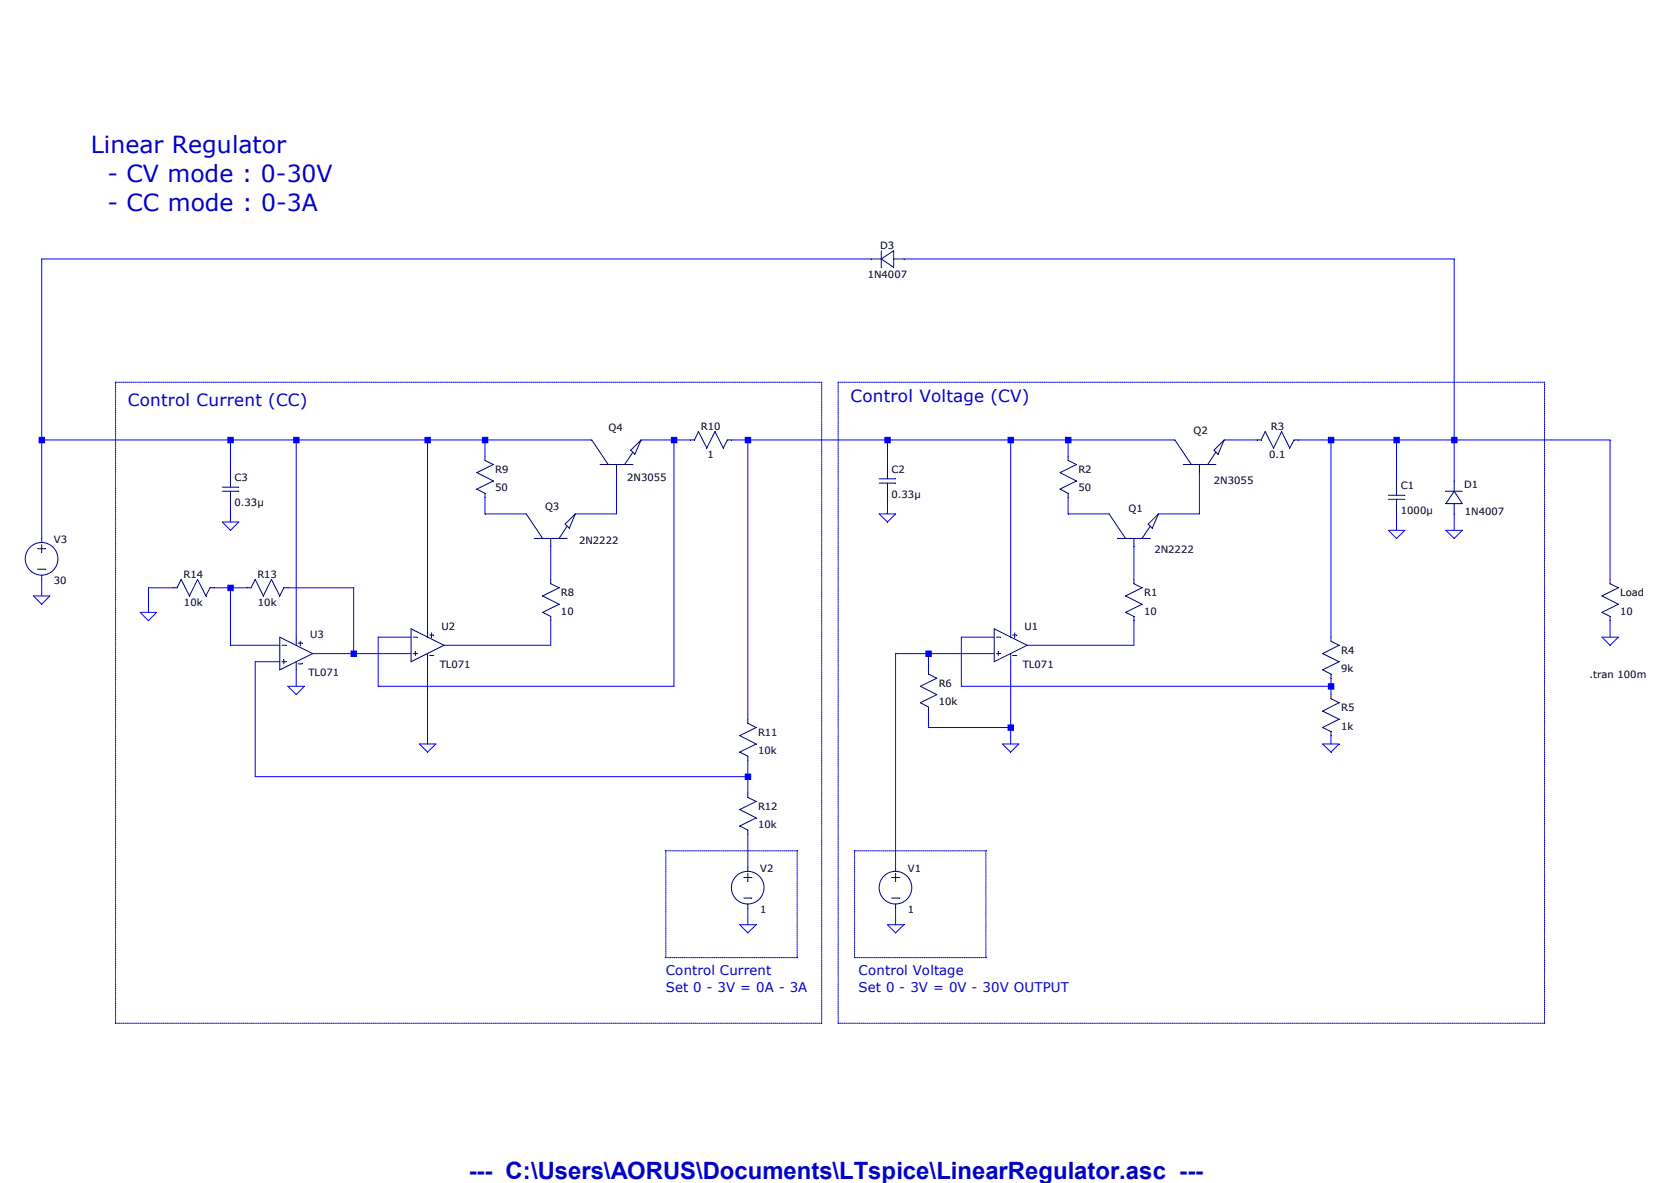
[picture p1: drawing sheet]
<svg xmlns="http://www.w3.org/2000/svg" width="297mm" height="210mm" viewBox="0 0 297 210" stroke-linecap="round" stroke-linejoin="round" font-family="sans-serif">
<path d="M204 93l.7 .8" fill="none" stroke="#00007f" stroke-width=".18"/>
<path d="M205.8 91.2l-1.8 1.8" fill="none" stroke="#00007f" stroke-width=".18"/>
<path d="M205.8 91.2l-1.1 2.6" fill="none" stroke="#00007f" stroke-width=".18"/>
<path d="M204.3 93.4l-1.4 2.2" fill="none" stroke="#00007f" stroke-width=".18"/>
<path d="M198.5 95.6h5.8" fill="none" stroke="#00007f" stroke-width=".18"/>
<path d="M197 91.2l2.9 4.4" fill="none" stroke="#00007f" stroke-width=".18"/>
<path d="M201.4 95.6v1.5" fill="none" stroke="#00007f" stroke-width=".18"/>
<path d="M201.4 109.4v.8" fill="none" stroke="#00007f" stroke-width=".18"/>
<path d="M199.9 108.7l1.5 .7" fill="none" stroke="#00007f" stroke-width=".18"/>
<path d="M202.9 107.3l-3 1.4" fill="none" stroke="#00007f" stroke-width=".18"/>
<path d="M199.9 105.8l3 1.5" fill="none" stroke="#00007f" stroke-width=".18"/>
<path d="M202.9 104.4l-3 1.4" fill="none" stroke="#00007f" stroke-width=".18"/>
<path d="M201.4 102.9v.7" fill="none" stroke="#00007f" stroke-width=".18"/>
<path d="M201.4 103.6l1.5 .8" fill="none" stroke="#00007f" stroke-width=".18"/>
<path d="M215.6 79.9l.8 .7" fill="none" stroke="#00007f" stroke-width=".18"/>
<path d="M217.5 78.1l-1.9 1.8" fill="none" stroke="#00007f" stroke-width=".18"/>
<path d="M217.5 78.1l-1.1 2.5" fill="none" stroke="#00007f" stroke-width=".18"/>
<path d="M216 80.3l-1.5 2.2" fill="none" stroke="#00007f" stroke-width=".18"/>
<path d="M210.2 82.5h5.8" fill="none" stroke="#00007f" stroke-width=".18"/>
<path d="M208.7 78.1l2.9 4.4" fill="none" stroke="#00007f" stroke-width=".18"/>
<path d="M213.1 82.5v1.4" fill="none" stroke="#00007f" stroke-width=".18"/>
<path d="M189.7 87.6v.7" fill="none" stroke="#00007f" stroke-width=".18"/>
<path d="M188.3 86.8l1.4 .8" fill="none" stroke="#00007f" stroke-width=".18"/>
<path d="M191.2 85.4l-2.9 1.4" fill="none" stroke="#00007f" stroke-width=".18"/>
<path d="M188.3 83.9l2.9 1.5" fill="none" stroke="#00007f" stroke-width=".18"/>
<path d="M191.2 82.5l-2.9 1.4" fill="none" stroke="#00007f" stroke-width=".18"/>
<path d="M189.7 81v.7" fill="none" stroke="#00007f" stroke-width=".18"/>
<path d="M189.7 81.7l1.5 .8" fill="none" stroke="#00007f" stroke-width=".18"/>
<path d="M223.3 78.1h.7" fill="none" stroke="#00007f" stroke-width=".18"/>
<path d="M224.7 76.6l-.7 1.5" fill="none" stroke="#00007f" stroke-width=".18"/>
<path d="M224.7 76.6l1.5 2.9" fill="none" stroke="#00007f" stroke-width=".18"/>
<path d="M227.7 76.6l-1.5 2.9" fill="none" stroke="#00007f" stroke-width=".18"/>
<path d="M227.7 76.6l1.4 2.9" fill="none" stroke="#00007f" stroke-width=".18"/>
<path d="M229.9 78.1h.7" fill="none" stroke="#00007f" stroke-width=".18"/>
<path d="M229.9 78.1l-.8 1.4" fill="none" stroke="#00007f" stroke-width=".18"/>
<path d="M236.4 119.7v.7" fill="none" stroke="#00007f" stroke-width=".18"/>
<path d="M234.9 118.9l1.5 .8" fill="none" stroke="#00007f" stroke-width=".18"/>
<path d="M237.9 117.5l-3 1.4" fill="none" stroke="#00007f" stroke-width=".18"/>
<path d="M234.9 116l3 1.5" fill="none" stroke="#00007f" stroke-width=".18"/>
<path d="M237.9 114.6l-3 1.4" fill="none" stroke="#00007f" stroke-width=".18"/>
<path d="M236.4 113.1v.7" fill="none" stroke="#00007f" stroke-width=".18"/>
<path d="M236.4 113.8l1.5 .8" fill="none" stroke="#00007f" stroke-width=".18"/>
<path d="M236.4 129.9v.7" fill="none" stroke="#00007f" stroke-width=".18"/>
<path d="M234.9 129.2l1.5 .7" fill="none" stroke="#00007f" stroke-width=".18"/>
<path d="M237.9 127.7l-3 1.5" fill="none" stroke="#00007f" stroke-width=".18"/>
<path d="M234.9 126.2l3 1.5" fill="none" stroke="#00007f" stroke-width=".18"/>
<path d="M237.9 124.8l-3 1.4" fill="none" stroke="#00007f" stroke-width=".18"/>
<path d="M236.4 123.3v.7" fill="none" stroke="#00007f" stroke-width=".18"/>
<path d="M236.4 124l1.5 .8" fill="none" stroke="#00007f" stroke-width=".18"/>
<path d="M158.4 155.8h1.5" fill="none" stroke="#00007f" stroke-width=".18"/>
<path d="M158.4 159.4h1.5" fill="none" stroke="#00007f" stroke-width=".18"/>
<path d="M159.1 155v1.5" fill="none" stroke="#00007f" stroke-width=".18"/>
<path d="M159.1 160.5v.7" fill="none" stroke="#00007f" stroke-width=".18"/>
<path d="M159.1 154v.7" fill="none" stroke="#00007f" stroke-width=".18"/>
<g fill="none" stroke="#00007f" stroke-width=".18">
<path d="M164.9 125.5v.7"/>
<circle cx="159.1" cy="157.6" r="2.9"/>
</g>
<path d="M163.5 124.8l1.4 .7" fill="none" stroke="#00007f" stroke-width=".18"/>
<path d="M166.4 123.3l-2.9 1.5" fill="none" stroke="#00007f" stroke-width=".18"/>
<path d="M163.5 121.8l2.9 1.5" fill="none" stroke="#00007f" stroke-width=".18"/>
<path d="M166.4 120.4l-2.9 1.4" fill="none" stroke="#00007f" stroke-width=".18"/>
<path d="M164.9 118.9v.8" fill="none" stroke="#00007f" stroke-width=".18"/>
<path d="M164.9 119.7l1.5 .7" fill="none" stroke="#00007f" stroke-width=".18"/>
<path d="M248.1 88.6v2.6" fill="none" stroke="#00007f" stroke-width=".18"/>
<path d="M248.1 85.4v2.5" fill="none" stroke="#00007f" stroke-width=".18"/>
<path d="M246.6 87.9h3" fill="none" stroke="#00007f" stroke-width=".18"/>
<path d="M246.6 88.6h3" fill="none" stroke="#00007f" stroke-width=".18"/>
<path d="M256.8 87.2h3" fill="none" stroke="#00007f" stroke-width=".18"/>
<path d="M256.8 89.4h3" fill="none" stroke="#00007f" stroke-width=".18"/>
<path d="M258.3 87.2l-1.5 2.2" fill="none" stroke="#00007f" stroke-width=".18"/>
<path d="M258.3 87.2l1.5 2.2" fill="none" stroke="#00007f" stroke-width=".18"/>
<path d="M258.3 89.4v1.8" fill="none" stroke="#00007f" stroke-width=".18"/>
<path d="M258.3 85.4v1.8" fill="none" stroke="#00007f" stroke-width=".18"/>
<path d="M286 109.4v.8" fill="none" stroke="#00007f" stroke-width=".18"/>
<path d="M284.6 108.7l1.4 .7" fill="none" stroke="#00007f" stroke-width=".18"/>
<path d="M287.5 107.3l-2.9 1.4" fill="none" stroke="#00007f" stroke-width=".18"/>
<path d="M284.6 105.8l2.9 1.5" fill="none" stroke="#00007f" stroke-width=".18"/>
<path d="M287.5 104.4l-2.9 1.4" fill="none" stroke="#00007f" stroke-width=".18"/>
<path d="M286 102.9v.7" fill="none" stroke="#00007f" stroke-width=".18"/>
<path d="M286 103.6l1.5 .8" fill="none" stroke="#00007f" stroke-width=".18"/>
<path d="M176.6 111.6l5.9 3" fill="none" stroke="#00007f" stroke-width=".18"/>
<path d="M182.5 114.6l-5.9 2.9" fill="none" stroke="#00007f" stroke-width=".18"/>
<path d="M176.6 111.6v5.9" fill="none" stroke="#00007f" stroke-width=".18"/>
<path d="M177 113.1h.7" fill="none" stroke="#00007f" stroke-width=".18"/>
<path d="M177 116h.7" fill="none" stroke="#00007f" stroke-width=".18"/>
<path d="M177.3 115.7v.7" fill="none" stroke="#00007f" stroke-width=".18"/>
<path d="M179.5 111.6v1.5" fill="none" stroke="#00007f" stroke-width=".18"/>
<path d="M179.5 116v1.5" fill="none" stroke="#00007f" stroke-width=".18"/>
<path d="M179.9 112.7h.7" fill="none" stroke="#00007f" stroke-width=".18"/>
<path d="M180.3 112.4v.7" fill="none" stroke="#00007f" stroke-width=".18"/>
<path d="M179.9 116.4h.7" fill="none" stroke="#00007f" stroke-width=".18"/>
<path d="M100.4 93l.7 .8" fill="none" stroke="#00007f" stroke-width=".18"/>
<path d="M102.2 91.2l-1.8 1.8" fill="none" stroke="#00007f" stroke-width=".18"/>
<path d="M102.2 91.2l-1.1 2.6" fill="none" stroke="#00007f" stroke-width=".18"/>
<path d="M100.8 93.4l-1.5 2.2" fill="none" stroke="#00007f" stroke-width=".18"/>
<path d="M94.9 95.6h5.9" fill="none" stroke="#00007f" stroke-width=".18"/>
<path d="M93.5 91.2l2.9 4.4" fill="none" stroke="#00007f" stroke-width=".18"/>
<path d="M97.8 95.6v1.5" fill="none" stroke="#00007f" stroke-width=".18"/>
<path d="M97.8 109.4v.8" fill="none" stroke="#00007f" stroke-width=".18"/>
<path d="M96.4 108.7l1.4 .7" fill="none" stroke="#00007f" stroke-width=".18"/>
<path d="M99.3 107.3l-2.9 1.4" fill="none" stroke="#00007f" stroke-width=".18"/>
<path d="M96.4 105.8l2.9 1.5" fill="none" stroke="#00007f" stroke-width=".18"/>
<path d="M99.3 104.4l-2.9 1.4" fill="none" stroke="#00007f" stroke-width=".18"/>
<path d="M97.8 102.9v.7" fill="none" stroke="#00007f" stroke-width=".18"/>
<path d="M97.8 103.6l1.5 .8" fill="none" stroke="#00007f" stroke-width=".18"/>
<path d="M112.1 79.9l.7 .7" fill="none" stroke="#00007f" stroke-width=".18"/>
<path d="M113.9 78.1l-1.8 1.8" fill="none" stroke="#00007f" stroke-width=".18"/>
<path d="M113.9 78.1l-1.1 2.5" fill="none" stroke="#00007f" stroke-width=".18"/>
<path d="M112.4 80.3l-1.4 2.2" fill="none" stroke="#00007f" stroke-width=".18"/>
<path d="M106.6 82.5h5.8" fill="none" stroke="#00007f" stroke-width=".18"/>
<path d="M105.1 78.1l2.9 4.4" fill="none" stroke="#00007f" stroke-width=".18"/>
<path d="M109.5 82.5v1.4" fill="none" stroke="#00007f" stroke-width=".18"/>
<path d="M86.1 87.6v.7" fill="none" stroke="#00007f" stroke-width=".18"/>
<path d="M84.7 86.8l1.4 .8" fill="none" stroke="#00007f" stroke-width=".18"/>
<path d="M87.6 85.4l-2.9 1.4" fill="none" stroke="#00007f" stroke-width=".18"/>
<path d="M84.7 83.9l2.9 1.5" fill="none" stroke="#00007f" stroke-width=".18"/>
<path d="M87.6 82.5l-2.9 1.4" fill="none" stroke="#00007f" stroke-width=".18"/>
<path d="M86.1 81v.7" fill="none" stroke="#00007f" stroke-width=".18"/>
<path d="M86.1 81.7l1.5 .8" fill="none" stroke="#00007f" stroke-width=".18"/>
<path d="M122.6 78.1h.8" fill="none" stroke="#00007f" stroke-width=".18"/>
<path d="M124.1 76.6l-.7 1.5" fill="none" stroke="#00007f" stroke-width=".18"/>
<path d="M124.1 76.6l1.5 2.9" fill="none" stroke="#00007f" stroke-width=".18"/>
<path d="M127 76.6l-1.4 2.9" fill="none" stroke="#00007f" stroke-width=".18"/>
<path d="M127 76.6l1.5 2.9" fill="none" stroke="#00007f" stroke-width=".18"/>
<path d="M129.2 78.1h.7" fill="none" stroke="#00007f" stroke-width=".18"/>
<path d="M129.2 78.1l-.7 1.4" fill="none" stroke="#00007f" stroke-width=".18"/>
<path d="M156.5 44.5v3" fill="none" stroke="#00007f" stroke-width=".18"/>
<path d="M158.7 44.5v3" fill="none" stroke="#00007f" stroke-width=".18"/>
<path d="M156.5 46l2.2 1.5" fill="none" stroke="#00007f" stroke-width=".18"/>
<path d="M158.7 44.5l-2.2 1.5" fill="none" stroke="#00007f" stroke-width=".18"/>
<path d="M158.7 46h1.9" fill="none" stroke="#00007f" stroke-width=".18"/>
<path d="M154.7 46h1.8" fill="none" stroke="#00007f" stroke-width=".18"/>
<path d="M73 111.6l5.9 3" fill="none" stroke="#00007f" stroke-width=".18"/>
<path d="M78.9 114.6l-5.9 2.9" fill="none" stroke="#00007f" stroke-width=".18"/>
<path d="M73 111.6v5.9" fill="none" stroke="#00007f" stroke-width=".18"/>
<path d="M73.4 113.1h.7" fill="none" stroke="#00007f" stroke-width=".18"/>
<path d="M73.4 116h.7" fill="none" stroke="#00007f" stroke-width=".18"/>
<path d="M73.8 115.7v.7" fill="none" stroke="#00007f" stroke-width=".18"/>
<path d="M75.9 111.6v1.5" fill="none" stroke="#00007f" stroke-width=".18"/>
<path d="M75.9 116v1.5" fill="none" stroke="#00007f" stroke-width=".18"/>
<path d="M76.3 112.7h.7" fill="none" stroke="#00007f" stroke-width=".18"/>
<path d="M76.7 112.4v.7" fill="none" stroke="#00007f" stroke-width=".18"/>
<path d="M76.3 116.4h.7" fill="none" stroke="#00007f" stroke-width=".18"/>
<path d="M132.8 134.2v.8" fill="none" stroke="#00007f" stroke-width=".18"/>
<path d="M131.4 133.5l1.4 .7" fill="none" stroke="#00007f" stroke-width=".18"/>
<path d="M134.3 132.1l-2.9 1.4" fill="none" stroke="#00007f" stroke-width=".18"/>
<path d="M131.4 130.6l2.9 1.5" fill="none" stroke="#00007f" stroke-width=".18"/>
<path d="M134.3 129.2l-2.9 1.4" fill="none" stroke="#00007f" stroke-width=".18"/>
<path d="M132.8 127.7v.7" fill="none" stroke="#00007f" stroke-width=".18"/>
<path d="M132.8 128.4l1.5 .8" fill="none" stroke="#00007f" stroke-width=".18"/>
<path d="M132.8 147.4v.7" fill="none" stroke="#00007f" stroke-width=".18"/>
<path d="M131.4 146.6l1.4 .8" fill="none" stroke="#00007f" stroke-width=".18"/>
<path d="M134.3 145.2l-2.9 1.4" fill="none" stroke="#00007f" stroke-width=".18"/>
<path d="M131.4 143.7l2.9 1.5" fill="none" stroke="#00007f" stroke-width=".18"/>
<path d="M134.3 142.3l-2.9 1.4" fill="none" stroke="#00007f" stroke-width=".18"/>
<path d="M132.8 140.8v.8" fill="none" stroke="#00007f" stroke-width=".18"/>
<path d="M132.8 141.6l1.5 .7" fill="none" stroke="#00007f" stroke-width=".18"/>
<path d="M49.7 113.1l5.8 2.9" fill="none" stroke="#00007f" stroke-width=".18"/>
<path d="M55.5 116l-5.8 2.9" fill="none" stroke="#00007f" stroke-width=".18"/>
<path d="M49.7 113.1v5.8" fill="none" stroke="#00007f" stroke-width=".18"/>
<path d="M50.1 114.6h.7" fill="none" stroke="#00007f" stroke-width=".18"/>
<path d="M50.1 117.5h.7" fill="none" stroke="#00007f" stroke-width=".18"/>
<path d="M50.4 117.1v.8" fill="none" stroke="#00007f" stroke-width=".18"/>
<path d="M52.6 113.1v1.5" fill="none" stroke="#00007f" stroke-width=".18"/>
<path d="M52.6 117.5v1.4" fill="none" stroke="#00007f" stroke-width=".18"/>
<path d="M53 114.2h.7" fill="none" stroke="#00007f" stroke-width=".18"/>
<path d="M53.3 113.8v.8" fill="none" stroke="#00007f" stroke-width=".18"/>
<path d="M53 117.9h.7" fill="none" stroke="#00007f" stroke-width=".18"/>
<path d="M43.9 104.4h.7" fill="none" stroke="#00007f" stroke-width=".18"/>
<path d="M45.3 102.9l-.7 1.5" fill="none" stroke="#00007f" stroke-width=".18"/>
<path d="M45.3 102.9l1.5 2.9" fill="none" stroke="#00007f" stroke-width=".18"/>
<path d="M48.2 102.9l-1.4 2.9" fill="none" stroke="#00007f" stroke-width=".18"/>
<path d="M48.2 102.9l1.5 2.9" fill="none" stroke="#00007f" stroke-width=".18"/>
<path d="M50.4 104.4h.7" fill="none" stroke="#00007f" stroke-width=".18"/>
<path d="M50.4 104.4l-.7 1.4" fill="none" stroke="#00007f" stroke-width=".18"/>
<path d="M30.7 104.4h.8" fill="none" stroke="#00007f" stroke-width=".18"/>
<path d="M32.2 102.9l-.7 1.5" fill="none" stroke="#00007f" stroke-width=".18"/>
<path d="M32.2 102.9l1.5 2.9" fill="none" stroke="#00007f" stroke-width=".18"/>
<path d="M35.1 102.9l-1.4 2.9" fill="none" stroke="#00007f" stroke-width=".18"/>
<path d="M35.1 102.9l1.5 2.9" fill="none" stroke="#00007f" stroke-width=".18"/>
<path d="M37.3 104.4h.7" fill="none" stroke="#00007f" stroke-width=".18"/>
<path d="M37.3 104.4l-.7 1.4" fill="none" stroke="#00007f" stroke-width=".18"/>
<path d="M6.6 97.4h1.5" fill="none" stroke="#00007f" stroke-width=".18"/>
<path d="M6.6 101h1.5" fill="none" stroke="#00007f" stroke-width=".18"/>
<path d="M7.4 96.7v1.4" fill="none" stroke="#00007f" stroke-width=".18"/>
<path d="M7.4 102.2v.7" fill="none" stroke="#00007f" stroke-width=".18"/>
<path d="M7.4 95.6v.7" fill="none" stroke="#00007f" stroke-width=".18"/>
<g fill="none" stroke="#00007f" stroke-width=".18">
<path d="M132.1 155.8h1.5"/>
<circle cx="7.4" cy="99.2" r="2.9"/>
</g>
<path d="M132.1 159.4h1.5" fill="none" stroke="#00007f" stroke-width=".18"/>
<path d="M132.8 155v1.5" fill="none" stroke="#00007f" stroke-width=".18"/>
<path d="M132.8 160.5v.7" fill="none" stroke="#00007f" stroke-width=".18"/>
<path d="M132.8 154v.7" fill="none" stroke="#00007f" stroke-width=".18"/>
<g fill="none" stroke="#00007f" stroke-width=".18">
<path d="M157.6 85.8v2.5"/>
<circle cx="132.8" cy="157.6" r="2.9"/>
</g>
<path d="M157.6 82.5v2.5" fill="none" stroke="#00007f" stroke-width=".18"/>
<path d="M156.2 85h2.9" fill="none" stroke="#00007f" stroke-width=".18"/>
<path d="M156.2 85.8h2.9" fill="none" stroke="#00007f" stroke-width=".18"/>
<path d="M40.9 87.2v2.5" fill="none" stroke="#00007f" stroke-width=".18"/>
<path d="M40.9 83.9v2.6" fill="none" stroke="#00007f" stroke-width=".18"/>
<path d="M39.5 86.5h2.9" fill="none" stroke="#00007f" stroke-width=".18"/>
<path d="M39.5 87.2h2.9" fill="none" stroke="#00007f" stroke-width=".18"/>
<g fill="none" stroke="#00f" stroke-width=".18">
<path d="M7.4 46h147.3M39.5 92.7h2.9l-1.5 1.4zM156.2 91.2h2.9l-1.5 1.5zM246.6 94.1h3l-1.5 1.5zM256.8 94.1h3l-1.5 1.5zM5.9 105.8h2.9l-1.4 1.5zM24.9 108.7h2.9l-1.4 1.5zM284.6 113.1h2.9l-1.5 1.5zM51.1 121.8h3l-1.5 1.5zM74.5 132.1h2.9l-1.5 1.4zM178.1 132.1h2.9l-1.5 1.4zM234.9 132.1h3l-1.5 1.4z"/>
<path d="M131.4 164.2h2.9l-1.5 1.4zM157.6 164.2h3l-1.5 1.4z"/>
</g>
<path d="M160.6 46h97.7" fill="none" stroke="#00f" stroke-width=".18"/>
<path d="M7.4 46v32.1" fill="none" stroke="#00f" stroke-width=".18"/>
<path d="M7.4 78.1h33.5" fill="none" stroke="#00f" stroke-width=".18"/>
<path d="M40.9 78.1h11.7" fill="none" stroke="#00f" stroke-width=".18"/>
<path d="M52.6 78.1h23.3" fill="none" stroke="#00f" stroke-width=".18"/>
<path d="M75.9 78.1h10.2" fill="none" stroke="#00f" stroke-width=".18"/>
<path d="M86.1 78.1h19" fill="none" stroke="#00f" stroke-width=".18"/>
<path d="M113.9 78.1h5.8" fill="none" stroke="#00f" stroke-width=".18"/>
<path d="M119.7 78.1h2.9" fill="none" stroke="#00f" stroke-width=".18"/>
<path d="M129.9 78.1h2.9" fill="none" stroke="#00f" stroke-width=".18"/>
<path d="M132.8 78.1h24.8" fill="none" stroke="#00f" stroke-width=".18"/>
<path d="M157.6 78.1h21.9" fill="none" stroke="#00f" stroke-width=".18"/>
<path d="M179.5 78.1h10.2" fill="none" stroke="#00f" stroke-width=".18"/>
<path d="M189.7 78.1h19" fill="none" stroke="#00f" stroke-width=".18"/>
<path d="M217.5 78.1h5.8" fill="none" stroke="#00f" stroke-width=".18"/>
<path d="M230.6 78.1h5.8" fill="none" stroke="#00f" stroke-width=".18"/>
<path d="M236.4 78.1h11.7" fill="none" stroke="#00f" stroke-width=".18"/>
<path d="M258.3 46v32.1" fill="none" stroke="#00f" stroke-width=".18"/>
<path d="M248.1 78.1h10.2" fill="none" stroke="#00f" stroke-width=".18"/>
<path d="M258.3 78.1h27.7" fill="none" stroke="#00f" stroke-width=".18"/>
<path d="M86.1 78.1v2.9" fill="none" stroke="#00f" stroke-width=".18"/>
<path d="M189.7 78.1v2.9" fill="none" stroke="#00f" stroke-width=".18"/>
<path d="M157.6 78.1v4.4" fill="none" stroke="#00f" stroke-width=".18"/>
<path d="M40.9 78.1v5.8" fill="none" stroke="#00f" stroke-width=".18"/>
<path d="M248.1 78.1v7.3" fill="none" stroke="#00f" stroke-width=".18"/>
<path d="M258.3 78.1v7.3" fill="none" stroke="#00f" stroke-width=".18"/>
<path d="M86.1 88.3v2.9" fill="none" stroke="#00f" stroke-width=".18"/>
<path d="M86.1 91.2h7.4" fill="none" stroke="#00f" stroke-width=".18"/>
<path d="M109.5 83.9v7.3" fill="none" stroke="#00f" stroke-width=".18"/>
<path d="M102.2 91.2h7.3" fill="none" stroke="#00f" stroke-width=".18"/>
<path d="M157.6 88.3v2.9" fill="none" stroke="#00f" stroke-width=".18"/>
<path d="M189.7 88.3v2.9" fill="none" stroke="#00f" stroke-width=".18"/>
<path d="M189.7 91.2h7.3" fill="none" stroke="#00f" stroke-width=".18"/>
<path d="M213.1 83.9v7.3" fill="none" stroke="#00f" stroke-width=".18"/>
<path d="M205.8 91.2h7.3" fill="none" stroke="#00f" stroke-width=".18"/>
<path d="M40.9 89.7v3" fill="none" stroke="#00f" stroke-width=".18"/>
<path d="M248.1 91.2v2.9" fill="none" stroke="#00f" stroke-width=".18"/>
<path d="M258.3 91.2v2.9" fill="none" stroke="#00f" stroke-width=".18"/>
<path d="M7.4 78.1v17.5" fill="none" stroke="#00f" stroke-width=".18"/>
<path d="M97.8 97.1v5.8" fill="none" stroke="#00f" stroke-width=".18"/>
<path d="M201.4 97.1v5.8" fill="none" stroke="#00f" stroke-width=".18"/>
<path d="M286 78.1v24.8" fill="none" stroke="#00f" stroke-width=".18"/>
<path d="M26.4 104.4h4.3" fill="none" stroke="#00f" stroke-width=".18"/>
<path d="M38 104.4h2.9" fill="none" stroke="#00f" stroke-width=".18"/>
<path d="M40.9 104.4h3" fill="none" stroke="#00f" stroke-width=".18"/>
<path d="M51.1 104.4h11.7" fill="none" stroke="#00f" stroke-width=".18"/>
<path d="M7.4 102.9v2.9" fill="none" stroke="#00f" stroke-width=".18"/>
<path d="M26.4 104.4v4.3" fill="none" stroke="#00f" stroke-width=".18"/>
<path d="M75.9 78.1v33.5" fill="none" stroke="#00f" stroke-width=".18"/>
<path d="M179.5 78.1v33.5" fill="none" stroke="#00f" stroke-width=".18"/>
<path d="M52.6 78.1v35" fill="none" stroke="#00f" stroke-width=".18"/>
<path d="M67.2 113.1h5.8" fill="none" stroke="#00f" stroke-width=".18"/>
<path d="M170.8 113.1h5.8" fill="none" stroke="#00f" stroke-width=".18"/>
<path d="M236.4 78.1v35" fill="none" stroke="#00f" stroke-width=".18"/>
<path d="M286 110.2v2.9" fill="none" stroke="#00f" stroke-width=".18"/>
<path d="M40.9 104.4v10.2" fill="none" stroke="#00f" stroke-width=".18"/>
<path d="M40.9 114.6h8.8" fill="none" stroke="#00f" stroke-width=".18"/>
<path d="M97.8 110.2v4.4" fill="none" stroke="#00f" stroke-width=".18"/>
<path d="M78.9 114.6h18.9" fill="none" stroke="#00f" stroke-width=".18"/>
<path d="M201.4 110.2v4.4" fill="none" stroke="#00f" stroke-width=".18"/>
<path d="M182.5 114.6h18.9" fill="none" stroke="#00f" stroke-width=".18"/>
<path d="M62.8 104.4v11.6" fill="none" stroke="#00f" stroke-width=".18"/>
<path d="M55.5 116h7.3" fill="none" stroke="#00f" stroke-width=".18"/>
<path d="M62.8 116h10.2" fill="none" stroke="#00f" stroke-width=".18"/>
<path d="M159.1 116h5.8" fill="none" stroke="#00f" stroke-width=".18"/>
<path d="M164.9 116h11.7" fill="none" stroke="#00f" stroke-width=".18"/>
<path d="M45.3 117.5h4.4" fill="none" stroke="#00f" stroke-width=".18"/>
<path d="M164.9 116v2.9" fill="none" stroke="#00f" stroke-width=".18"/>
<path d="M52.6 118.9v2.9" fill="none" stroke="#00f" stroke-width=".18"/>
<path d="M67.2 113.1v8.7" fill="none" stroke="#00f" stroke-width=".18"/>
<path d="M119.7 78.1v43.7" fill="none" stroke="#00f" stroke-width=".18"/>
<path d="M67.2 121.8h52.5" fill="none" stroke="#00f" stroke-width=".18"/>
<path d="M170.8 113.1v8.7" fill="none" stroke="#00f" stroke-width=".18"/>
<path d="M236.4 120.4v1.4" fill="none" stroke="#00f" stroke-width=".18"/>
<path d="M170.8 121.8h65.6" fill="none" stroke="#00f" stroke-width=".18"/>
<path d="M236.4 121.8v1.5" fill="none" stroke="#00f" stroke-width=".18"/>
<path d="M132.8 78.1v49.6" fill="none" stroke="#00f" stroke-width=".18"/>
<path d="M164.9 126.2v3" fill="none" stroke="#00f" stroke-width=".18"/>
<path d="M179.5 117.5v11.7" fill="none" stroke="#00f" stroke-width=".18"/>
<path d="M164.9 129.2h14.6" fill="none" stroke="#00f" stroke-width=".18"/>
<path d="M75.9 117.5v14.6" fill="none" stroke="#00f" stroke-width=".18"/>
<path d="M179.5 129.2v2.9" fill="none" stroke="#00f" stroke-width=".18"/>
<path d="M236.4 130.6v1.5" fill="none" stroke="#00f" stroke-width=".18"/>
<path d="M45.3 117.5v20.4" fill="none" stroke="#00f" stroke-width=".18"/>
<path d="M132.8 135v2.9" fill="none" stroke="#00f" stroke-width=".18"/>
<path d="M45.3 137.9h87.5" fill="none" stroke="#00f" stroke-width=".18"/>
<path d="M132.8 137.9v2.9" fill="none" stroke="#00f" stroke-width=".18"/>
<path d="M132.8 148.1v5.9" fill="none" stroke="#00f" stroke-width=".18"/>
<path d="M159.1 116v38" fill="none" stroke="#00f" stroke-width=".18"/>
<path d="M132.8 161.2v3" fill="none" stroke="#00f" stroke-width=".18"/>
<path d="M159.1 161.2v3" fill="none" stroke="#00f" stroke-width=".18"/>
<path d="M6.9 77.6h1.1v1.1h-1.1zM40.4 77.6h1.1v1.1h-1.1zM40.4 103.8h1.1v1.1h-1.1zM52.1 77.6h1.1v1.1h-1.1zM62.3 115.5h1.1v1.1h-1.1zM75.4 77.6h1.1v1.1h-1.1zM85.6 77.6h1.1v1.1h-1.1zM119.2 77.6h1.1v1.1h-1.1zM132.3 77.6h1.1v1.1h-1.1zM132.3 137.3h1.1v1.2h-1.1zM157.1 77.6h1.1v1.1h-1.1zM164.4 115.5h1.1v1.1h-1.1zM179 77.6h1.1v1.1h-1.1zM179 128.6h1.1v1.2h-1.1zM189.2 77.6h1.1v1.1h-1.1zM235.9 77.6h1.1v1.1h-1.1zM235.9 121.3h1.1v1.1h-1.1zM247.5 77.6h1.2v1.1h-1.2zM257.8 77.6h1.1v1.1h-1.1z" fill-rule="evenodd" fill="#00f"/>
<path d="M141.6 170h-23.3" fill="none" stroke="#0000c8" stroke-width=".18" stroke-dasharray=".2 .2"/>
<path d="M118.3 170v-19" fill="none" stroke="#0000c8" stroke-width=".18" stroke-dasharray=".2 .2"/>
<path d="M118.3 151h23.3" fill="none" stroke="#0000c8" stroke-width=".18" stroke-dasharray=".2 .2"/>
<path d="M141.6 151v19" fill="none" stroke="#0000c8" stroke-width=".18" stroke-dasharray=".2 .2"/>
<path d="M175.1 170h-23.3" fill="none" stroke="#0000c8" stroke-width=".18" stroke-dasharray=".2 .2"/>
<path d="M151.8 170v-19" fill="none" stroke="#0000c8" stroke-width=".18" stroke-dasharray=".2 .2"/>
<path d="M151.8 151h23.3" fill="none" stroke="#0000c8" stroke-width=".18" stroke-dasharray=".2 .2"/>
<path d="M175.1 151v19" fill="none" stroke="#0000c8" stroke-width=".18" stroke-dasharray=".2 .2"/>
<path d="M146 181.7h-125.5" fill="none" stroke="#0000c8" stroke-width=".18" stroke-dasharray=".2 .2"/>
<path d="M20.5 181.7v-113.8" fill="none" stroke="#0000c8" stroke-width=".18" stroke-dasharray=".2 .2"/>
<path d="M20.5 67.9h125.5" fill="none" stroke="#0000c8" stroke-width=".18" stroke-dasharray=".2 .2"/>
<path d="M146 67.9v113.8" fill="none" stroke="#0000c8" stroke-width=".18" stroke-dasharray=".2 .2"/>
<path d="M274.4 181.7h-125.5" fill="none" stroke="#0000c8" stroke-width=".18" stroke-dasharray=".2 .2"/>
<path d="M148.9 181.7v-113.8" fill="none" stroke="#0000c8" stroke-width=".18" stroke-dasharray=".2 .2"/>
<path d="M148.9 67.9h125.5" fill="none" stroke="#0000c8" stroke-width=".18" stroke-dasharray=".2 .2"/>
<path d="M274.4 67.9v113.8" fill="none" stroke="#0000c8" stroke-width=".18" stroke-dasharray=".2 .2"/>
<g font-size="4.2" fill="#0000c8">
<text x="16.1" y="27.2">Linear Regulator</text>
<text x="19.1" y="32.3">- CV mode : 0-30V</text>
<text x="19.1" y="37.4">- CC mode : 0-3A</text>
<text x="83.3" y="209.3">--- C:\Users\AORUS\Documents\LTspice\LinearRegulator.asc ---</text>
</g>
<g font-size="3" fill="#0000c8">
<text x="151.1" y="71.3">Control Voltage (CV)</text>
<text x="22.7" y="72">Control Current (CC)</text>
</g>
<g font-size="2.4" fill="#0000c8">
<text x="118.3" y="173.1">Control Current</text>
<text x="152.5" y="173.1">Control Voltage</text>
<text x="118.3" y="176.1">Set 0 - 3V = 0A - 3A</text>
<text x="152.5" y="176.1">Set 0 - 3V = 0V - 30V OUTPUT</text>
</g>
<g font-size="1.8">
<text x="156.4" y="44.2">D3</text>
<text x="154.1" y="49.3">1N4007</text>
<text x="108.1" y="76.6">Q4</text>
<text x="124.5" y="76.3">R10</text>
<text x="212" y="77.1">Q2</text>
<text x="225.8" y="76.3">R3</text>
<text x="88" y="83.9">R9</text>
<text x="125.7" y="81.4">1</text>
<text x="158.4" y="83.9">C2</text>
<text x="191.6" y="83.9">R2</text>
<text x="225.5" y="81.4">0.1</text>
<text x="41.7" y="85.4">C3</text>
<text x="41.7" y="89.8">0.33µ</text>
<text x="88" y="87.2">50</text>
<text x="111.4" y="85.3">2N3055</text>
<text x="158.4" y="88.3">0.33µ</text>
<text x="191.6" y="87.2">50</text>
<text x="215.6" y="85.9">2N3055</text>
<text x="248.8" y="86.9">C1</text>
<text x="260.1" y="86.6">D1</text>
<text x="96.8" y="90.6">Q3</text>
<text x="200.5" y="91">Q1</text>
<text x="248.8" y="91.3">1000µ</text>
<text x="260.2" y="91.4">1N4007</text>
<text x="9.6" y="96.4">V3</text>
<text x="102.9" y="96.6">2N2222</text>
<text x="205.1" y="98.2">2N2222</text>
<text x="9.6" y="103.6">30</text>
<text x="32.6" y="102.5">R14</text>
<text x="32.7" y="107.6">10k</text>
<text x="45.7" y="102.5">R13</text>
<text x="45.8" y="107.6">10k</text>
<text x="99.7" y="105.8">R8</text>
<text x="203.2" y="105.8">R1</text>
<text x="287.8" y="105.8">Load</text>
<text x="55.1" y="113.3">U3</text>
<text x="78.4" y="111.8">U2</text>
<text x="99.7" y="109.1">10</text>
<text x="182" y="111.8">U1</text>
<text x="203.2" y="109.1">10</text>
<text x="287.8" y="109.1">10</text>
<text x="78.1" y="118.6">TL071</text>
<text x="181.7" y="118.6">TL071</text>
<text x="238.3" y="116">R4</text>
<text x="238.3" y="119.3">9k</text>
<text x="54.8" y="120">TL071</text>
<text x="166.8" y="121.9">R6</text>
<text x="166.8" y="125.2">10k</text>
<text x="282.4" y="120.4">.tran 100m</text>
<text x="134.7" y="130.6">R11</text>
<text x="238.3" y="126.3">R5</text>
<text x="238.3" y="129.5">1k</text>
<text x="134.7" y="133.9">10k</text>
<text x="134.7" y="143.8">R12</text>
<text x="134.7" y="147.1">10k</text>
<text x="135" y="154.7">V2</text>
<text x="161.3" y="154.7">V1</text>
<text x="135" y="162">1</text>
<text x="161.3" y="162">1</text>
</g>
</svg>
